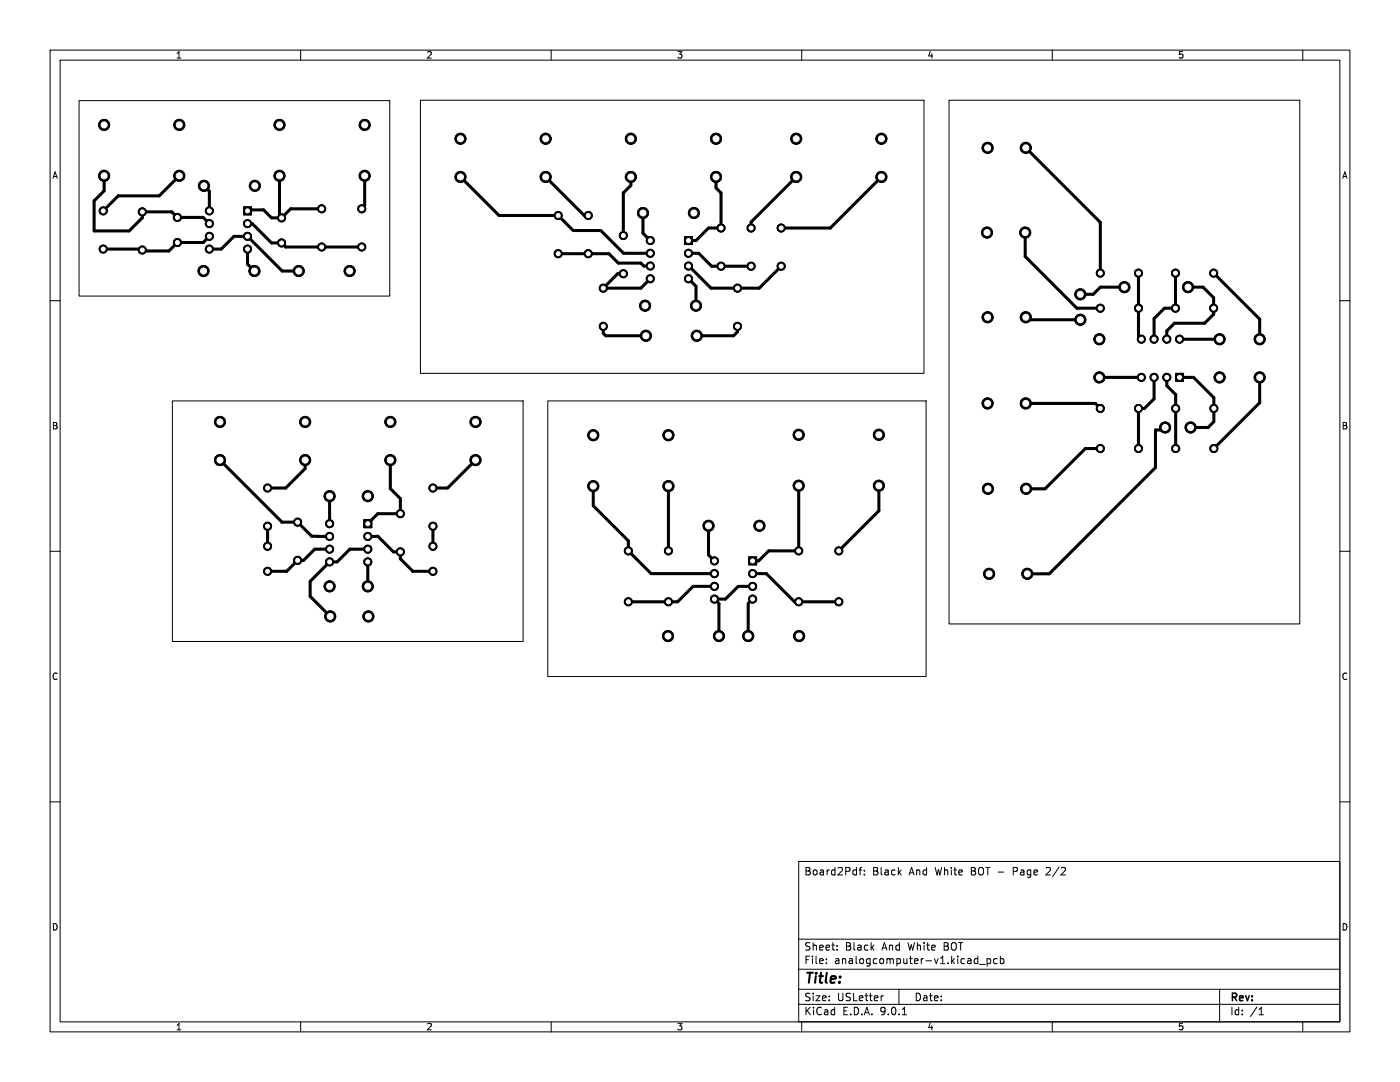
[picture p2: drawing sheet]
<svg xmlns="http://www.w3.org/2000/svg" width="279mm" height="216mm" viewBox="0 0 279 216" stroke-linecap="round" stroke-linejoin="round" font-family="sans-serif">
<g fill="#000" stroke="#000" stroke-width=".2">
<path d="M48.6 41.3h1.6v1.6h-1.6zM136.6 47.2h1.6v1.6h-1.6zM234.6 74.5h1.6v1.6h-1.6zM72.6 103.7h1.6v1.6h-1.6zM149.4 111.1h1.6v1.6h-1.6z"/>
<circle cx="20.8" cy="35.1" r="1.1"/>
<circle cx="20.8" cy="24.9" r="1.1"/>
<circle cx="35.8" cy="35.1" r="1.1"/>
<circle cx="35.8" cy="24.9" r="1.1"/>
<circle cx="40.7" cy="37.1" r="1.1"/>
<circle cx="50.9" cy="37.1" r="1.1"/>
<circle cx="55.8" cy="35.1" r="1.1"/>
<circle cx="55.8" cy="24.9" r="1.1"/>
<circle cx="72.8" cy="35.1" r="1.1"/>
<circle cx="72.8" cy="24.9" r="1.1"/>
<circle cx="91.9" cy="27.7" r="1.1"/>
<circle cx="91.9" cy="35.3" r="1.1"/>
<circle cx="108.9" cy="27.7" r="1.1"/>
<circle cx="108.9" cy="35.3" r="1.1"/>
<circle cx="125.9" cy="27.7" r="1.1"/>
<circle cx="125.9" cy="35.3" r="1.1"/>
<circle cx="142.9" cy="27.7" r="1.1"/>
<circle cx="142.9" cy="35.3" r="1.1"/>
<circle cx="158.9" cy="35.3" r="1.1"/>
<circle cx="158.9" cy="27.7" r="1.1"/>
<circle cx="175.9" cy="27.7" r="1.1"/>
<circle cx="175.9" cy="35.3" r="1.1"/>
<circle cx="197.1" cy="29.5" r="1.1"/>
<circle cx="204.7" cy="29.5" r="1.1"/>
<circle cx="20.6" cy="49.7" r=".8"/>
<circle cx="20.6" cy="42.1" r=".8"/>
<circle cx="28.4" cy="49.9" r=".8"/>
<circle cx="28.4" cy="42.3" r=".8"/>
<circle cx="35.4" cy="48.4" r=".8"/>
<circle cx="35.4" cy="43.4" r=".8"/>
<circle cx="40.6" cy="54.1" r="1.1"/>
<circle cx="41.8" cy="49.7" r=".8"/>
<circle cx="41.8" cy="47.2" r=".8"/>
<circle cx="41.8" cy="42.1" r=".8"/>
<circle cx="41.8" cy="44.6" r=".8"/>
<circle cx="49.4" cy="49.7" r=".8"/>
<circle cx="49.4" cy="47.2" r=".8"/>
<circle cx="49.4" cy="44.6" r=".8"/>
<circle cx="50.8" cy="54.1" r="1.1"/>
<circle cx="56.2" cy="48.5" r=".8"/>
<circle cx="56.2" cy="43.5" r=".8"/>
<circle cx="59.6" cy="54.1" r="1.1"/>
<circle cx="64.2" cy="41.7" r=".8"/>
<circle cx="64.2" cy="49.3" r=".8"/>
<circle cx="69.8" cy="54.1" r="1.1"/>
<circle cx="72.2" cy="41.7" r=".8"/>
<circle cx="72.2" cy="49.3" r=".8"/>
<circle cx="111.4" cy="43" r=".8"/>
<circle cx="111.4" cy="50.6" r=".8"/>
<circle cx="117.4" cy="43" r=".8"/>
<circle cx="117.4" cy="50.6" r=".8"/>
<circle cx="120.4" cy="57.5" r=".8"/>
<circle cx="124.4" cy="54.6" r=".8"/>
<circle cx="124.4" cy="47" r=".8"/>
<circle cx="128.3" cy="42.5" r="1.1"/>
<circle cx="129.8" cy="48" r=".8"/>
<circle cx="129.8" cy="53.1" r=".8"/>
<circle cx="129.8" cy="50.5" r=".8"/>
<circle cx="129.8" cy="55.6" r=".8"/>
<circle cx="137.4" cy="55.6" r=".8"/>
<circle cx="137.4" cy="50.5" r=".8"/>
<circle cx="137.4" cy="53.1" r=".8"/>
<circle cx="138.5" cy="42.5" r="1.1"/>
<circle cx="143.9" cy="45.5" r=".8"/>
<circle cx="143.9" cy="53.1" r=".8"/>
<circle cx="147.2" cy="57.5" r=".8"/>
<circle cx="149.9" cy="45.5" r=".8"/>
<circle cx="149.9" cy="53.1" r=".8"/>
<circle cx="155.9" cy="45.5" r=".8"/>
<circle cx="155.9" cy="53.1" r=".8"/>
<circle cx="197" cy="46.4" r="1.1"/>
<circle cx="204.6" cy="46.4" r="1.1"/>
<circle cx="215.6" cy="58.7" r="1.1"/>
<circle cx="219.6" cy="54.5" r=".8"/>
<circle cx="224.4" cy="57.3" r="1.1"/>
<circle cx="227.2" cy="54.5" r=".8"/>
<circle cx="234.6" cy="54.5" r=".8"/>
<circle cx="237.1" cy="57.3" r="1.1"/>
<circle cx="242.2" cy="54.5" r=".8"/>
<circle cx="120.4" cy="65.1" r=".8"/>
<circle cx="128.7" cy="61" r="1.1"/>
<circle cx="128.9" cy="67" r="1.1"/>
<circle cx="138.9" cy="61" r="1.1"/>
<circle cx="139.1" cy="67" r="1.1"/>
<circle cx="147.2" cy="65.1" r=".8"/>
<circle cx="197.1" cy="63.3" r="1.1"/>
<circle cx="204.7" cy="63.3" r="1.1"/>
<circle cx="215.6" cy="63.8" r="1.1"/>
<circle cx="219.4" cy="67.7" r="1.1"/>
<circle cx="219.4" cy="75.3" r="1.1"/>
<circle cx="219.6" cy="61.5" r=".8"/>
<circle cx="227.2" cy="61.5" r=".8"/>
<circle cx="227.8" cy="75.3" r=".8"/>
<circle cx="227.8" cy="67.7" r=".8"/>
<circle cx="230.3" cy="75.3" r=".8"/>
<circle cx="230.3" cy="67.7" r=".8"/>
<circle cx="232.9" cy="75.3" r=".8"/>
<circle cx="232.9" cy="67.7" r=".8"/>
<circle cx="234.6" cy="61.5" r=".8"/>
<circle cx="235.4" cy="67.7" r=".8"/>
<circle cx="242.2" cy="61.5" r=".8"/>
<circle cx="243.4" cy="75.3" r="1.1"/>
<circle cx="243.4" cy="67.7" r="1.1"/>
<circle cx="251.4" cy="75.3" r="1.1"/>
<circle cx="251.4" cy="67.7" r="1.1"/>
<circle cx="43.9" cy="91.8" r="1.1"/>
<circle cx="43.9" cy="84.2" r="1.1"/>
<circle cx="53.4" cy="97.4" r=".8"/>
<circle cx="60.9" cy="84.2" r="1.1"/>
<circle cx="60.9" cy="91.8" r="1.1"/>
<circle cx="65.8" cy="99" r="1.1"/>
<circle cx="73.4" cy="99" r="1.1"/>
<circle cx="77.9" cy="84.2" r="1.1"/>
<circle cx="77.9" cy="91.8" r="1.1"/>
<circle cx="86.4" cy="97.4" r=".8"/>
<circle cx="94.9" cy="84.2" r="1.1"/>
<circle cx="94.9" cy="91.8" r="1.1"/>
<circle cx="118.4" cy="97" r="1.1"/>
<circle cx="118.4" cy="86.8" r="1.1"/>
<circle cx="133.4" cy="86.8" r="1.1"/>
<circle cx="133.4" cy="97" r="1.1"/>
<circle cx="159.4" cy="86.8" r="1.1"/>
<circle cx="159.4" cy="96.9" r="1.1"/>
<circle cx="175.4" cy="96.9" r="1.1"/>
<circle cx="175.4" cy="86.8" r="1.1"/>
<circle cx="197.1" cy="80.5" r="1.1"/>
<circle cx="197.2" cy="97.5" r="1.1"/>
<circle cx="204.7" cy="80.5" r="1.1"/>
<circle cx="204.8" cy="97.5" r="1.1"/>
<circle cx="219.6" cy="89.5" r=".8"/>
<circle cx="219.6" cy="81.5" r=".8"/>
<circle cx="227.2" cy="89.5" r=".8"/>
<circle cx="227.2" cy="81.5" r=".8"/>
<circle cx="232.5" cy="85.3" r="1.1"/>
<circle cx="234.6" cy="89.5" r=".8"/>
<circle cx="234.6" cy="81.5" r=".8"/>
<circle cx="237.6" cy="85.3" r="1.1"/>
<circle cx="242.2" cy="89.5" r=".8"/>
<circle cx="242.2" cy="81.5" r=".8"/>
<circle cx="53.4" cy="105" r=".8"/>
<circle cx="53.4" cy="109" r=".8"/>
<circle cx="53.4" cy="114" r=".8"/>
<circle cx="59.4" cy="111.8" r=".8"/>
<circle cx="59.4" cy="104.2" r=".8"/>
<circle cx="65.8" cy="107" r=".8"/>
<circle cx="65.8" cy="104.5" r=".8"/>
<circle cx="65.8" cy="109.6" r=".8"/>
<circle cx="65.8" cy="112.1" r=".8"/>
<circle cx="65.8" cy="117" r="1.1"/>
<circle cx="73.4" cy="107" r=".8"/>
<circle cx="73.4" cy="109.6" r=".8"/>
<circle cx="73.4" cy="112.1" r=".8"/>
<circle cx="73.4" cy="117" r="1.1"/>
<circle cx="79.9" cy="110.1" r=".8"/>
<circle cx="79.9" cy="102.5" r=".8"/>
<circle cx="86.4" cy="105" r=".8"/>
<circle cx="86.4" cy="109" r=".8"/>
<circle cx="86.4" cy="114" r=".8"/>
<circle cx="125.4" cy="109.9" r=".8"/>
<circle cx="133.4" cy="109.9" r=".8"/>
<circle cx="141.4" cy="104.9" r="1.1"/>
<circle cx="142.6" cy="114.5" r=".8"/>
<circle cx="142.6" cy="111.9" r=".8"/>
<circle cx="142.6" cy="117" r=".8"/>
<circle cx="142.6" cy="119.5" r=".8"/>
<circle cx="150.2" cy="119.5" r=".8"/>
<circle cx="150.2" cy="117" r=".8"/>
<circle cx="150.2" cy="114.5" r=".8"/>
<circle cx="151.6" cy="104.9" r="1.1"/>
<circle cx="159.4" cy="109.9" r=".8"/>
<circle cx="167.4" cy="109.9" r=".8"/>
<circle cx="197.4" cy="114.5" r="1.1"/>
<circle cx="205" cy="114.5" r="1.1"/>
<circle cx="65.9" cy="123" r="1.1"/>
<circle cx="73.5" cy="123" r="1.1"/>
<circle cx="125.4" cy="120.1" r=".8"/>
<circle cx="133.3" cy="126.9" r="1.1"/>
<circle cx="133.4" cy="120.1" r=".8"/>
<circle cx="143.5" cy="126.9" r="1.1"/>
<circle cx="149.3" cy="126.9" r="1.1"/>
<circle cx="159.4" cy="120.1" r=".8"/>
<circle cx="159.5" cy="126.9" r="1.1"/>
<circle cx="167.4" cy="120.1" r=".8"/>
</g>
<g fill="none" stroke="#000" stroke-width=".61">
<path d="M20.8 35.1v3l-2 2v6h7l2.6-2.6v-1.2h5.9l1.1 1.1h5.2l1.2 1.2M35.8 35.1l-4 4h-8.2l-3 3M40.7 37.1l1.1 1.1v3.9M55.8 35.1v8l.4 .4M72.8 35.1v6l-.6 .6M91.9 35.3l7.7 7.7h11.8l3 3h5.5l4.5 4.5h5.4M108.9 35.3l7.7 7.7h.8M124.4 38.5v8.5M124.4 38.5h.1M125.9 35.3v1.7l-1.5 1.5M142.9 35.3v2.2l1 1v7h-2.5l-2.5 2.5h-1.5M158.9 35.3l-9 9v1.2"/>
<path d="M175.9 35.3l-10.2 10.2h-9.8v-.5M204.7 29.5l14.9 14.9v10.1M41.8 42.1h.1M41.8 49.7h2.4l2.5-2.5h2.7l6.9 6.9h3.3M41.8 47.2l-1.2 1.2h-5.2l-1.7 1.7h-5.1l-.4-.4h-6.8M49.4 49.7v3l1.4 1.4M49.4 44.6h.9l3.9 3.9h2l.8 .8h15.2M49.4 42.1l.2-.2h3l1.6 1.6h2M64.2 41.7h-6.2l-1.8 1.8M111.4 50.6h10.1l1.9 1.9h4.5l.6 .6h1.3M124.4 54.6h-1.1l-2.9 2.9h7.5l1.9-1.9M128.3 42v4.5l1.5 1.5"/>
<path d="M137.4 53.1h.1M137.4 53.1l4.5 4.4h9.6l4.4-4.4M137.4 55.6l1.5 1.5v3.9M137.4 50.5h2l2.6 2.6h7.9M137.5 53l-.1 .1M204.6 46.4v4.8l10.3 10.3h4.7M224.4 57.3h-4.8l-1.4 1.4h-2.6M227.2 54.5v12.6l.6 .6M234.6 54.5v7h-2.2l-2.1 2.1v4.1M237.1 57.3h3l2.1 2.1v3.3l-1.8 1.8h-6l-1.5 1.5v1.7M242.2 54.5l9.2 9.2v4M120.4 65.1v1.4l.5 .5h8"/>
<path d="M147.2 65.1v1.1l-.8 .8h-7.3M204.7 63.3l.5 .5h10.4M227.8 75.3h-8.4M230.3 75.3v4.3l-1.9 1.9h-1.2v8M232.9 75.3v1.7l1.7 1.7v10.8M235.4 75.3h2.8l4 4v4.9l-1.1 1.1h-3.5M235.4 67.7h.1M235.4 67.7h8M251.4 75.3v5l-9.2 9.2M43.9 91.8l12.4 12.4h3.1l2.8 2.8h3.6M60.9 91.8v1.7l-3.9 3.9h-3.6M65.8 99v5.5"/>
<path d="M77.9 91.8v5.7l2 2v3h-4.5l-2 2M94.9 91.8l-5.6 5.6h-2.9M118.4 97v3.9l7 7v2l4.5 4.6h12.7M133.4 97v12.9M159.4 96.9v13h-6l-2 2h-1.2M175.4 96.9v5l-8 8M204.7 80.5h13.9l1 1M219.6 89.5h-3l-8 8h-3.8M232.5 85.3l-.5 .5h-1.4v7.5l-21.2 21.2h-4.4M53.4 105v4M63.4 107h.1M65.8 109.6h-3l-2.2 2.2h-1.2l-2.2 2.2h-3.8"/>
<path d="M73.4 109.6h-3.6l-2.5 2.5h-1.5l-3.9 3.9v3l4 4M73.4 112.1v4.9M73.4 107h2l3.1 3.1h1.4v1.4l2.5 2.5h4M86.4 105v4M141.4 104.9v5.8l1.2 1.2M142.6 117h-4.3l-3.1 3.1h-9.8M150.2 117h-2.9l-2.5 2.5h-2.2l.9 .9v6.5M150.2 119.5l-.9 .9v6.5M150.2 114.5h2.7l5.7 5.6h8.8"/>
</g>
<g fill="none" stroke="#000" stroke-width=".2">
<path d="M10 10h259.4v195.9h-259.4zM12 12h255.4v191.9h-255.4zM60 10v2M110 10v2M160 10v2M210 10v2M260 10v2M15.8 20.1h62v39h-62zM83.9 20h100.5v54.5h-100.5zM189.4 20h70v104.5h-70zM49.4 44.6l.5 .5M10 60h2"/>
<path d="M267.4 60h2M34.4 80h70v48h-70zM109.3 80h75.5v55h-75.5zM10 110h2M267.4 110h2M10 160h2M159.4 171.9h108v32h-108zM171.4 173.6h.6M172 173.1l-.4 .2v1.3M172.5 174.4v.2M172.5 173.7v.1M209.6 173.7l-.9 .9h.9"/>
<path d="M267.4 160h2M159.4 197.4h108M159.4 193.4h108M159.4 187.4h108M164.9 192.1v.2M164.9 191.4v.1M167.1 189.4v.2M167.1 188.7v.1M176.3 198.7l-.3 .1M179.4 197.4v3M194.7 191.3l.4 .1M195.1 190.8v1.5"/>
<path d="M195.1 192.2l-.4 .1M195.5 192.4h1.1M197 191.4l.4-.1 .3 .3-.1 .6h-.6M197 191.3v1.5M199 191.4l-.4-.1-.3 .3 .1 .6h.6M199.6 191.4l.5-.1 .3 .3-.2 .6h-.6M199.6 190.8v1.5M243.4 197.4v6.5M60 203.9v2M110 203.9v2M159.4 200.4h108M160 203.9v2"/>
<path d="M180.1 202.5h.8M210 203.9v2M251.3 202.5h.8M251.4 201.3l.3-.3v1.5M260 203.9v2"/>
</g>
<g fill="#fff" stroke="#fff" stroke-width=".2">
<circle cx="53.4" cy="105" r=".4"/>
<circle cx="53.4" cy="97.4" r=".4"/>
<circle cx="86.4" cy="105" r=".4"/>
<circle cx="86.4" cy="97.4" r=".4"/>
<circle cx="28.4" cy="49.9" r=".4"/>
<circle cx="28.4" cy="42.3" r=".4"/>
<circle cx="242.2" cy="81.5" r=".4"/>
<circle cx="234.6" cy="81.5" r=".4"/>
<circle cx="50.9" cy="37.1" r=".6"/>
<circle cx="40.7" cy="37.1" r=".6"/>
<circle cx="142.9" cy="35.3" r=".6"/>
<circle cx="142.9" cy="27.7" r=".6"/>
<circle cx="204.6" cy="46.4" r=".6"/>
<circle cx="197" cy="46.4" r=".6"/>
<circle cx="72.8" cy="35.1" r=".6"/>
<circle cx="72.8" cy="24.9" r=".6"/>
<circle cx="137.4" cy="48" r=".4"/>
<circle cx="137.4" cy="50.5" r=".4"/>
<circle cx="137.4" cy="53.1" r=".4"/>
<circle cx="137.4" cy="55.6" r=".4"/>
<circle cx="129.8" cy="55.6" r=".4"/>
<circle cx="129.8" cy="53.1" r=".4"/>
<circle cx="129.8" cy="50.5" r=".4"/>
<circle cx="129.8" cy="48" r=".4"/>
<circle cx="158.9" cy="35.3" r=".6"/>
<circle cx="158.9" cy="27.7" r=".6"/>
<circle cx="86.4" cy="114" r=".4"/>
<circle cx="86.4" cy="109" r=".4"/>
<circle cx="138.5" cy="42.5" r=".6"/>
<circle cx="128.3" cy="42.5" r=".6"/>
<circle cx="128.9" cy="67" r=".6"/>
<circle cx="139.1" cy="67" r=".6"/>
<circle cx="124.4" cy="54.6" r=".4"/>
<circle cx="124.4" cy="47" r=".4"/>
<circle cx="60.9" cy="91.8" r=".6"/>
<circle cx="60.9" cy="84.2" r=".6"/>
<circle cx="69.8" cy="54.1" r=".6"/>
<circle cx="59.6" cy="54.1" r=".6"/>
<circle cx="73.4" cy="99" r=".6"/>
<circle cx="65.8" cy="99" r=".6"/>
<circle cx="235.4" cy="75.3" r=".4"/>
<circle cx="232.9" cy="75.3" r=".4"/>
<circle cx="230.3" cy="75.3" r=".4"/>
<circle cx="227.8" cy="75.3" r=".4"/>
<circle cx="227.8" cy="67.7" r=".4"/>
<circle cx="230.3" cy="67.7" r=".4"/>
<circle cx="232.9" cy="67.7" r=".4"/>
<circle cx="235.4" cy="67.7" r=".4"/>
<circle cx="197.1" cy="63.3" r=".6"/>
<circle cx="204.7" cy="63.3" r=".6"/>
<circle cx="43.9" cy="91.8" r=".6"/>
<circle cx="43.9" cy="84.2" r=".6"/>
<circle cx="49.4" cy="42.1" r=".4"/>
<circle cx="49.4" cy="44.6" r=".4"/>
<circle cx="49.4" cy="47.2" r=".4"/>
<circle cx="49.4" cy="49.7" r=".4"/>
<circle cx="41.8" cy="49.7" r=".4"/>
<circle cx="41.8" cy="47.2" r=".4"/>
<circle cx="41.8" cy="44.6" r=".4"/>
<circle cx="41.8" cy="42.1" r=".4"/>
<circle cx="147.2" cy="65.1" r=".4"/>
<circle cx="147.2" cy="57.5" r=".4"/>
<circle cx="73.4" cy="104.5" r=".4"/>
<circle cx="73.4" cy="107" r=".4"/>
<circle cx="73.4" cy="109.6" r=".4"/>
<circle cx="73.4" cy="112.1" r=".4"/>
<circle cx="65.8" cy="112.1" r=".4"/>
<circle cx="65.8" cy="109.6" r=".4"/>
<circle cx="65.8" cy="107" r=".4"/>
<circle cx="65.8" cy="104.5" r=".4"/>
<circle cx="50.8" cy="54.1" r=".6"/>
<circle cx="40.6" cy="54.1" r=".6"/>
<circle cx="138.9" cy="61" r=".6"/>
<circle cx="128.7" cy="61" r=".6"/>
<circle cx="205" cy="114.5" r=".6"/>
<circle cx="197.4" cy="114.5" r=".6"/>
<circle cx="175.4" cy="96.9" r=".6"/>
<circle cx="175.4" cy="86.8" r=".6"/>
<circle cx="73.5" cy="123" r=".6"/>
<circle cx="65.9" cy="123" r=".6"/>
<circle cx="155.9" cy="53.1" r=".4"/>
<circle cx="155.9" cy="45.5" r=".4"/>
<circle cx="64.2" cy="49.3" r=".4"/>
<circle cx="64.2" cy="41.7" r=".4"/>
<circle cx="118.4" cy="97" r=".6"/>
<circle cx="118.4" cy="86.8" r=".6"/>
<circle cx="227.2" cy="81.5" r=".4"/>
<circle cx="219.6" cy="81.5" r=".4"/>
<circle cx="53.4" cy="114" r=".4"/>
<circle cx="53.4" cy="109" r=".4"/>
<circle cx="204.7" cy="29.5" r=".6"/>
<circle cx="197.1" cy="29.5" r=".6"/>
<circle cx="133.4" cy="109.9" r=".4"/>
<circle cx="133.4" cy="120.1" r=".4"/>
<circle cx="20.8" cy="35.1" r=".6"/>
<circle cx="20.8" cy="24.9" r=".6"/>
<circle cx="204.7" cy="80.5" r=".6"/>
<circle cx="197.1" cy="80.5" r=".6"/>
<circle cx="242.2" cy="89.5" r=".4"/>
<circle cx="234.6" cy="89.5" r=".4"/>
<circle cx="227.2" cy="61.5" r=".4"/>
<circle cx="219.6" cy="61.5" r=".4"/>
<circle cx="159.4" cy="96.9" r=".6"/>
<circle cx="159.4" cy="86.8" r=".6"/>
<circle cx="55.8" cy="35.1" r=".6"/>
<circle cx="55.8" cy="24.9" r=".6"/>
<circle cx="120.4" cy="65.1" r=".4"/>
<circle cx="120.4" cy="57.5" r=".4"/>
<circle cx="151.6" cy="104.9" r=".6"/>
<circle cx="141.4" cy="104.9" r=".6"/>
<circle cx="219.4" cy="75.3" r=".6"/>
<circle cx="219.4" cy="67.7" r=".6"/>
<circle cx="56.2" cy="48.5" r=".4"/>
<circle cx="56.2" cy="43.5" r=".4"/>
<circle cx="251.4" cy="75.3" r=".6"/>
<circle cx="251.4" cy="67.7" r=".6"/>
<circle cx="227.2" cy="54.5" r=".4"/>
<circle cx="219.6" cy="54.5" r=".4"/>
<circle cx="77.9" cy="91.8" r=".6"/>
<circle cx="77.9" cy="84.2" r=".6"/>
<circle cx="242.2" cy="54.5" r=".4"/>
<circle cx="234.6" cy="54.5" r=".4"/>
<circle cx="72.2" cy="49.3" r=".4"/>
<circle cx="72.2" cy="41.7" r=".4"/>
<circle cx="204.8" cy="97.5" r=".6"/>
<circle cx="197.2" cy="97.5" r=".6"/>
<circle cx="227.2" cy="89.5" r=".4"/>
<circle cx="219.6" cy="89.5" r=".4"/>
<circle cx="175.9" cy="35.3" r=".6"/>
<circle cx="175.9" cy="27.7" r=".6"/>
<circle cx="143.9" cy="53.1" r=".4"/>
<circle cx="143.9" cy="45.5" r=".4"/>
<circle cx="237.1" cy="57.3" r=".6"/>
<circle cx="224.4" cy="57.3" r=".6"/>
<circle cx="59.4" cy="104.2" r=".4"/>
<circle cx="59.4" cy="111.8" r=".4"/>
<circle cx="243.4" cy="75.3" r=".6"/>
<circle cx="243.4" cy="67.7" r=".6"/>
<circle cx="167.4" cy="120.1" r=".4"/>
<circle cx="167.4" cy="109.9" r=".4"/>
<circle cx="159.5" cy="126.9" r=".6"/>
<circle cx="149.3" cy="126.9" r=".6"/>
<circle cx="159.4" cy="120.1" r=".4"/>
<circle cx="159.4" cy="109.9" r=".4"/>
<circle cx="20.6" cy="49.7" r=".4"/>
<circle cx="20.6" cy="42.1" r=".4"/>
<circle cx="237.6" cy="85.3" r=".6"/>
<circle cx="232.5" cy="85.3" r=".6"/>
<circle cx="125.4" cy="109.9" r=".4"/>
<circle cx="125.4" cy="120.1" r=".4"/>
<circle cx="125.9" cy="35.3" r=".6"/>
<circle cx="125.9" cy="27.7" r=".6"/>
<circle cx="35.4" cy="48.4" r=".4"/>
<circle cx="35.4" cy="43.4" r=".4"/>
<circle cx="133.4" cy="97" r=".6"/>
<circle cx="133.4" cy="86.8" r=".6"/>
<circle cx="79.9" cy="110.1" r=".4"/>
<circle cx="79.9" cy="102.5" r=".4"/>
<circle cx="117.4" cy="50.6" r=".4"/>
<circle cx="117.4" cy="43" r=".4"/>
<circle cx="149.9" cy="53.1" r=".4"/>
<circle cx="149.9" cy="45.5" r=".4"/>
<circle cx="242.2" cy="61.5" r=".4"/>
<circle cx="234.6" cy="61.5" r=".4"/>
<circle cx="143.5" cy="126.9" r=".6"/>
<circle cx="133.3" cy="126.9" r=".6"/>
<circle cx="111.4" cy="50.6" r=".4"/>
<circle cx="111.4" cy="43" r=".4"/>
<circle cx="35.8" cy="35.1" r=".6"/>
<circle cx="35.8" cy="24.9" r=".6"/>
<circle cx="73.4" cy="117" r=".6"/>
<circle cx="65.8" cy="117" r=".6"/>
<circle cx="108.9" cy="35.3" r=".6"/>
<circle cx="108.9" cy="27.7" r=".6"/>
<circle cx="150.2" cy="111.9" r=".4"/>
<circle cx="150.2" cy="114.5" r=".4"/>
<circle cx="150.2" cy="117" r=".4"/>
<circle cx="150.2" cy="119.5" r=".4"/>
<circle cx="142.6" cy="119.5" r=".4"/>
<circle cx="142.6" cy="117" r=".4"/>
<circle cx="142.6" cy="114.5" r=".4"/>
<circle cx="142.6" cy="111.9" r=".4"/>
<circle cx="215.6" cy="63.8" r=".6"/>
<circle cx="215.6" cy="58.7" r=".6"/>
<circle cx="91.9" cy="35.3" r=".6"/>
<circle cx="91.9" cy="27.7" r=".6"/>
<circle cx="94.9" cy="91.8" r=".6"/>
<circle cx="94.9" cy="84.2" r=".6"/>
</g>
<text font-size="2.8" x="160.4" y="196.8">Title:</text>
<g font-size="2.1">
<text x="160.4" y="174.9">Board2Pdf:</text>
<text x="174.1" y="174.9">Black</text>
<text x="181.5" y="174.9">And</text>
<text x="186.8" y="174.9">White</text>
<text x="194" y="174.9">BOT -</text>
<text x="202.7" y="174.9">Page</text>
<text x="209.5" y="174.9">2/2</text>
<text x="160.4" y="189.9">Sheet:</text>
<text x="168.6" y="189.9">Black</text>
<text x="176.1" y="189.9">And</text>
<text x="181.3" y="189.9">White</text>
<text x="188.6" y="189.9">BOT</text>
<text x="160.4" y="192.6">File:</text>
<text x="166.5" y="192.6">analogcomputer-v1.kicad_pcb</text>
<text x="160.4" y="202.8">KiCad</text>
<text x="160.4" y="200">Size:</text>
<text x="167" y="200">USLetter</text>
<text x="168.1" y="202.8">E.D.A.</text>
<text x="175.7" y="202.8">9.0.1</text>
<text x="182.4" y="200">Date:</text>
<text x="245.4" y="200.2">Rev:</text>
<text x="245.4" y="202.8">Id:</text>
<text x="249.5" y="202.8">/1</text>
</g>
<g font-size="1.8">
<text x="35" y="11.9">1</text>
<text x="85" y="11.9">2</text>
<text x="135" y="11.9">3</text>
<text x="185" y="11.9">4</text>
<text x="235" y="11.9">5</text>
<text x="10.3" y="35.9">A</text>
<text x="267.7" y="35.9">A</text>
<text x="10.3" y="85.9">B</text>
<text x="267.7" y="85.9">B</text>
<text x="10.3" y="135.9">C</text>
<text x="267.7" y="135.9">C</text>
<text x="10.3" y="185.9">D</text>
<text x="267.7" y="185.9">D</text>
<text x="35" y="205.8">1</text>
<text x="85" y="205.8">2</text>
<text x="135" y="205.8">3</text>
<text x="185" y="205.8">4</text>
<text x="235" y="205.8">5</text>
</g>
</svg>
